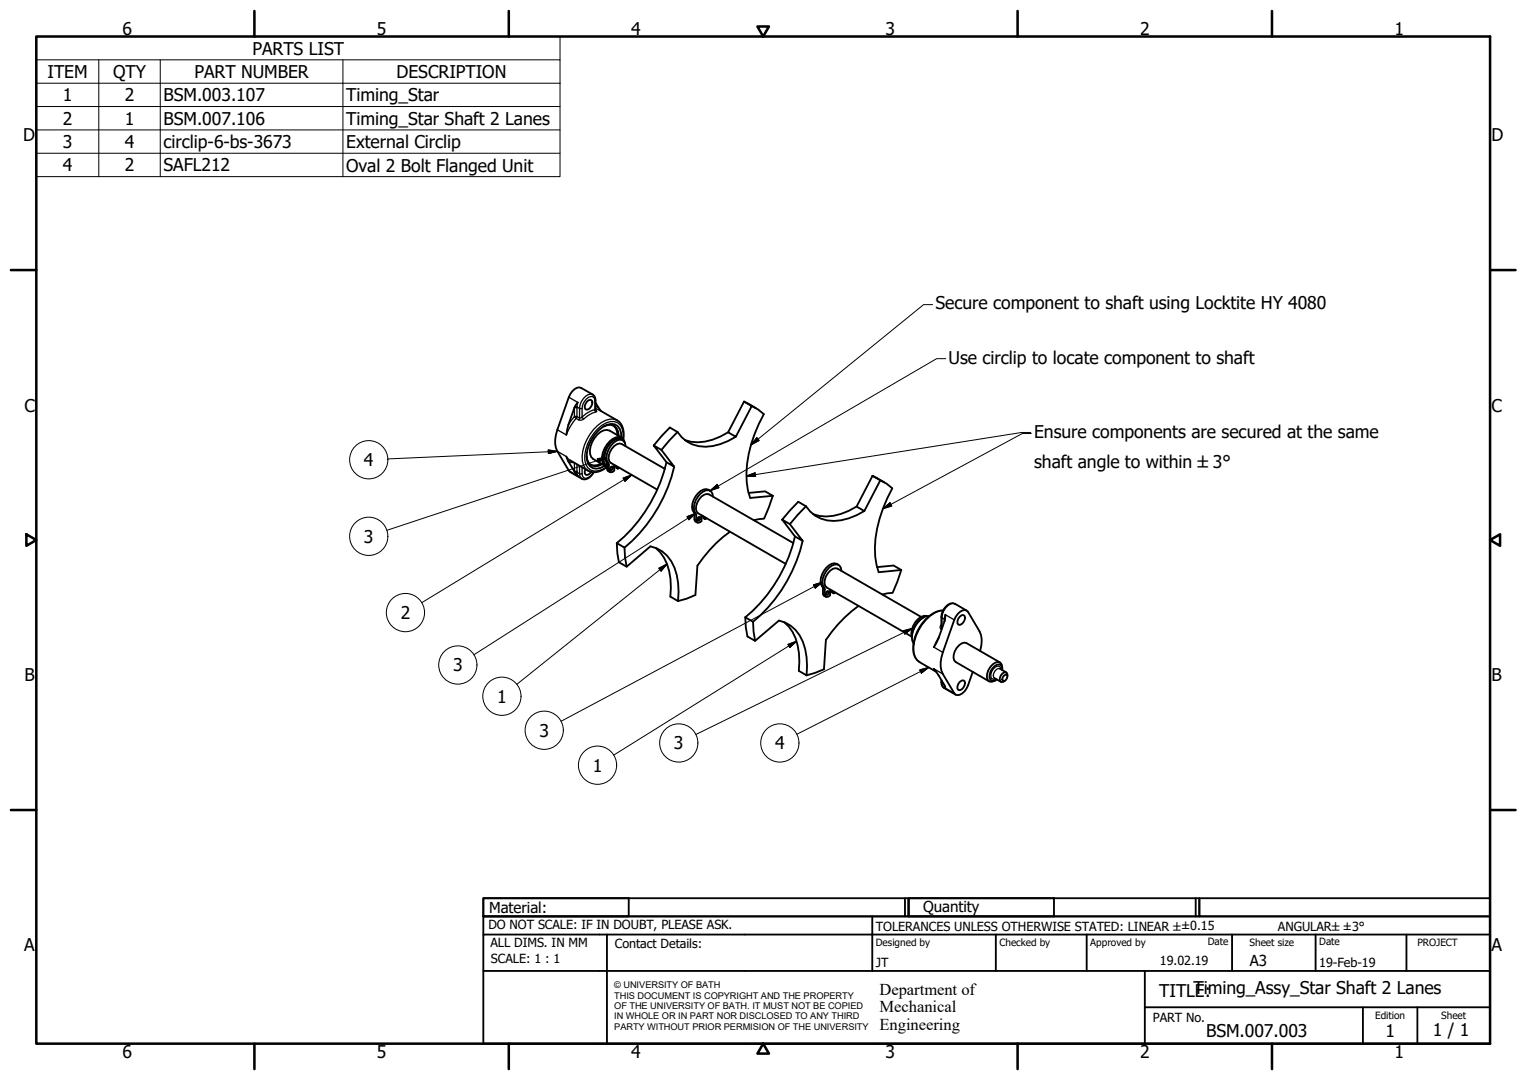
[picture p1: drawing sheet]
<svg xmlns="http://www.w3.org/2000/svg" width="420mm" height="297mm" viewBox="0 0 420 297" stroke-linecap="round" stroke-linejoin="round" font-family="sans-serif">
<!-- layer: Visible Narrow (ISO) -->
<g fill="none" stroke="#000" stroke-width=".36">
<path d="M156.5 109.2l2.5 1.5-.3 1.2M158.2 111.9h.5M158.5 115.1a14 14 0 0 0-2.7 4.5l-2.4-1.4M158.5 115.1l-.4-.5-1.7 2.2M158.5 115.1l.8 .4M158.7 114.6l-.2 .5M158.7 112.1h-.6v2.5h.6M158.7 114.6l.8 .4M158.7 111.9v2.7M158.7 111.9l.8 .4M159.5 115l-.2 .5M159.5 115l.7-.3 .4 .5"/>
<path d="M159.5 112.3v2.7M160.2 112.3v2.4l2.3-1.7 1.2-.4 .3 .7M163.1 108.5a2.33 2.33 0 0 0-2.6 1.2l-.6 .8-.4 1.8M163.7 110.3l-.1-.7-.4-.5a2.24 2.24 0 0 0-2.5 1.5l-.5 1.7h-.7M163.7 110.3v2.3l.2 .1M163.9 112.4l1 .4M163.9 111.8l.7 .2M163.9 110.1l-.2 .2M163.9 112.8h.1M163.9 112.8l.2 .4a8.2 8.2 0 0 0-3.8 2.2l-1 .1M169.8 115.6a4.2 4.2 0 0 0-4.3 .6 12.3 12.3 0 0 0-5.3 10.6l.3 1.1 .6 .9 .7 .7M153.4 124.1l2.4 1.5 1.1 1"/>
<path d="M156.4 126.9l1.6 .3M156.5 129.4l2.5 1.5-.3-1M158.1 127.3v2.4h.6M158.2 129.8l.5 .1M158.7 127.7v2.2M158.7 129.9l.8 .4M159.5 130.3v.6l.6 .8M159.5 130.3h.7M159.5 128.1v2.2M160.2 128.5v1.8M163.3 129.9a2.31 2.31 0 0 1-2.7 1.5l-.4-1.1M166.9 127l.4 .3"/>
<path d="M167 127.6l.5 .3M167 128.9l.5 .3M171.4 120.7a3.9 3.9 0 0 0-2.3-4.7 5.6 5.6 0 0 0-4.6 1.9 11.4 11.4 0 0 0-3.6 8.7 3.1 3.1 0 0 0 4.9 2.5l1.2-.8M190.9 140.9l.5 .3M191.1 141.4l.5 .3M191.1 142.8l.5 .3M226.3 161.3l.5 .3M226.4 161.9l.5 .2M226.4 163.2l.5 .3M258.4 175.1l-1.4 2.9 2.4 1.4M258.9 172a.67 .67 0 0 0 .1 1l.2-.4-.2-.4M259 173l.1 .1"/>
<path d="M259 171.9v.1M259 169.7l.2 .2M259.2 169.9l.1 2.7M259.2 169.9l.7 .4M259.5 167.9a9.2 9.2 0 0 0-6.7 5.4 7.9 7.9 0 0 0-.5 8.2l.7 .6M259.9 170.3l.2-1.2 2.5 1.4M259.9 170.5l.1 .1M259.9 170.3v.6M259.9 170.3l.1 .1M262.8 166.1a2.27 2.27 0 0 0-2.6 1.1l-.6 .9-.4 1.8M257.4 184.6l-.4-.7 2.4 1.5M259 187.6l.2 .3"/>
<path d="M259.2 187.9v.6l.6 .7M259.2 187.3v.6M259.2 187.9l.5 .3M259.9 188.5l.2 .8 2.5 1.4M275.1 183.9a1.73 1.73 0 0 0-1.5 2.6M275.4 184.1l-.1-.6-.4-.3a2.41 2.41 0 0 0-2 3.5l.5 .1 .5-.1"/>
</g>
<!-- layer: Visible (ISO) -->
<g fill="none" stroke="#000" stroke-width=".51">
<path d="M159 110.7l-.8 1.2a28.6 28.6 0 0 0-2.4 7.7M161.6 110.4l.9-.4a1.27 1.27 0 0 1 0 2l-.4 .5-.5 .2-.5-.1a1.69 1.69 0 0 1 .5-2.2zM163.9 110.7l1.4 2.3M163.9 112.8v-2.7a1.73 1.73 0 0 0-.8-1.6l-3.2-1.8a3.1 3.1 0 0 0-3.4 2.5l-3.1 9a7.6 7.6 0 0 0 0 5.9l3.1 5.3 3.6 2.3a2.68 2.68 0 0 0 3.2-1.8M164.9 112.8l4.9 2.8a4.9 4.9 0 0 1 1.7 5.2M166 117.3a2.66 2.66 0 0 1 3-.1 2.66 2.66 0 0 1 1.2 2.7M168.8 117l.6 .7 .4 .9 .1 1.1M186.4 118.8l-4.4 4.9M186.4 118.8l-2.1-1.2-4.4 4.9M186.4 118.8a9.4 9.4 0 0 0 11.8 3.4l2.1-.9 2.2-1.2M200.3 118.9a13.6 13.6 0 0 1-11.9 2.1M204.7 110.5l2.1 1.2-4.3 8.4-2.2-1.2z"/>
<path d="M204.7 110.5l3.3 1.8M206.8 111.7l1.8 .9 1.6 1.3a32 32 0 0 0-4.4 21l.6 2.1 6.2-.6M155.8 125.6l.6 1.3 2.6 4M156.9 126.6l4.9 2.9a4.7 4.7 0 0 0 5.2-1.1M161.1 129l-.2 1.3 .3 .3h.5l.9-.8M161.4 125.3a2.63 2.63 0 0 0 1.3 2.7 2.63 2.63 0 0 0 3-.3M165.4 127.5l-2 .5-.9-.1M168.2 128.4l-.3 .6M168.3 128.3h.3l.1 .3-.1 .4-.6 .3-.1-.2zM169.5 128.1v.5l.5 .3v-.5M170.4 128.7l-.4 .2M170.9 120.3a3 3 0 0 0-2.8-3.7 8.9 8.9 0 0 0-6.5 7.1 4.2 4.2 0 0 0 1.6 5.1l1 .1 1.1-.2 1.2-.6"/>
<path d="M171 120.4l-3.3-2a2.98 2.98 0 0 0-3.3 1.1 5.8 5.8 0 0 0-1.7 6.2l.5 .5 3.3 2M171.4 121.1a1.96 1.96 0 0 0-2.7 .1 5.3 5.3 0 0 0-2.2 5.2 2.79 2.79 0 0 1 .5 2.5l.1 .4 .7 .5M171.7 121.4a1.82 1.82 0 0 0-2.8-.4 6.3 6.3 0 0 0-2.8 5.9l.4 .7 .5 .5M171.9 121.7a1.89 1.89 0 0 0-1.3-1.5 1.89 1.89 0 0 0-1.9 .5 6.4 6.4 0 0 0-2.8 6.8l.5 .5 .6 .3M172.1 122.7a1.59 1.59 0 0 0-.8-1.6 1.59 1.59 0 0 0-1.8 .2 5.5 5.5 0 0 0-2.5 5.4 2.69 2.69 0 0 1 .5 2.5l.2 .5 .3 .2 1-.4v-1.6M179.9 122.5l2.1 1.2 3.5 4.7-2.1-1.3zM182.9 129l-11.8-6.9a2.34 2.34 0 0 0-2.7 1.3 3.1 3.1 0 0 0-.3 3.9l12.7 7.4M183.4 127.1a41.3 41.3 0 0 1-13.7 22.3M185.5 128.4a41.1 41.1 0 0 1-13.7 22.2M195.4 135a2.29 2.29 0 0 0-3.4 .7 4.4 4.4 0 0 0-.9 5.7l.1 1.8 .7 .5M196.2 136.6a1.59 1.59 0 0 0-.9-1.6 1.59 1.59 0 0 0-1.8 .2 5.4 5.4 0 0 0-2.5 5.4 2.67 2.67 0 0 1 .6 2.5l.1 .5 .4 .2 .9-.4v-1.7M206 135.6l4.5-.5 2.1 1.3"/>
<path d="M212.6 136.4l-2.4 6.2-2.8 .5M221.8 139.2l-4.5 5M221.8 139.2l-2.2-1.2-4.4 4.9M221.8 139.2a9.5 9.5 0 0 0 11.7 3.4l2.2-.9 2.1-1.1M235.7 139.3a13.7 13.7 0 0 1-11.9 2.1M240.1 130.9l2.1 1.2-4.4 8.5-2.1-1.3zM240.1 130.9l3.3 1.8M242.2 132.1l1.8 .9 1.5 1.3a31.8 31.8 0 0 0-4.3 21l.6 2.1 6.2-.6M169.7 149.4l.2 2.7 .4 2.5 2.1 1.3 6.6-5.6a9.6 9.6 0 0 1 7.2 7.8l.5 4.7-.1 2.5M169.7 149.4l2.1 1.2M171.8 150.6l.2 2.7 .4 2.6M180.4 150.7a13.5 13.5 0 0 1 4.2 10.9l-.2 2.5 2.2 1.2"/>
<path d="M192.2 142.2l-.3 .6M192.3 142.2h.3l.1 .2-.1 .5-.6 .3v-.7zM193.5 142v.5l.5 .3v-.5M194.5 142.5l-.5 .3M200.9 146.2a34.6 34.6 0 0 0-9 9.4l-.6 8-2.4 1.1-2.3 .6M215.2 142.9l2.1 1.3 3.6 4.6-2.2-1.3zM218.3 149.4l-23.2-13.4a2.41 2.41 0 0 0-2.7 1.3 3.6 3.6 0 0 0-.7 3.4l.4 .5 24.1 13.9M218.7 147.5a40.9 40.9 0 0 1-13.6 22.3M220.9 148.8a41 41 0 0 1-13.7 22.2M230.8 155.4a1.96 1.96 0 0 0-2.7 .1 5.5 5.5 0 0 0-2.2 5.2 2.68 2.68 0 0 1 .5 2.5l.1 .4 .7 .5M231.5 157a1.6 1.6 0 0 0-.8-1.6 1.6 1.6 0 0 0-1.8 .2 4.8 4.8 0 0 0-2 6.5v1.4l.2 .5 .3 .2 1-.4v-1.7M241.3 156l4.6-.5 2.1 1.3"/>
<path d="M248 156.8l-2.4 6.3-2.8 .4M205.1 169.8l.1 2.7 .5 2.6 2.1 1.2 6.5-5.6a9.6 9.6 0 0 1 7.3 7.8l.3 2.2v5M205.1 169.8l2.1 1.2M207.2 171l.1 2.7 .5 2.6M215.8 171.1a13.2 13.2 0 0 1 4.1 10.9l-.1 2.5 2.1 1.2M227.6 162.7l-.4 .5M227.7 162.6h.3l.1 .3-.4 .7h-.3l-.2-.2zM228.9 162.4v.5l.5 .3v-.5M229.8 163l-.4 .2M236.2 166.7a36.2 36.2 0 0 0-9 9.3l-.5 8.1-4.8 1.6M250.9 175.1v.2M253.4 169.7l-22.9-13.3a2.34 2.34 0 0 0-2.7 1.3 3.7 3.7 0 0 0-.7 3.4l.4 .5 23.4 13.5"/>
<path d="M254.1 169.8a6.5 6.5 0 0 0-3.2 5.3M255.1 169.4a3.2 3.2 0 0 0-3.2 1.7 4.9 4.9 0 0 0-1 4.1M255.7 169.4a5.8 5.8 0 0 0-4.8 5.7l.1 1.1 .4 .8M259.5 167.9a8.4 8.4 0 0 0-6.5 4.7 9.4 9.4 0 0 0-1.2 8.2l1.2 1.3 4.6 2.6M260.1 169.1l-.2 1.6a26.5 26.5 0 0 1-2.9 7.3M264.1 169.6l1-.5a1.29 1.29 0 0 1 0 2.1l-1 .7-.4-.1a1.66 1.66 0 0 1 .4-2.2zM266 167.9l-3.2-1.8a2.9 2.9 0 0 0-3.4 2.1l-.4 1.5v2.5M269.7 179a7 7 0 0 0-.2-5.4l-3.1-5.3a1.43 1.43 0 0 0-2.3 0l-.6 .6-.9 1.6-3.2 8.9a7.6 7.6 0 0 0 0 6l3.2 5.3a1.43 1.43 0 0 0 2.2 0l1.2-1.4 1.7-4.5M257 183.9l1.2 1.8 1.7 2.9 .2 .7M259 187v.6a1.73 1.73 0 0 0 .8 1.6l3.2 1.9M264.1 187.5l1-.4a1.27 1.27 0 0 1 0 2l-.5 .5-.5 .2-.4-.1a1.69 1.69 0 0 1 .4-2.2zM273.6 186.5l1.8 1"/>
<path d="M275.1 183.9l1.8 1M275.2 182.2l-9.2-5.3a2.34 2.34 0 0 0-2.8 1.3 3.7 3.7 0 0 0-.6 3.4l.4 .5 9.2 5.3M275.8 184.3l-.1-.8-.3-.5a1.77 1.77 0 0 0-2.4 .9 2.84 2.84 0 0 0-.5 3.1l.5 .2h.6l.7-.3M275.8 184a1.53 1.53 0 0 0-1.2-1.9 4 4 0 0 0-2.8 4.9 1.49 1.49 0 0 0 2.2 0M276.3 185.8l.4-.3 .4 .1a1.15 1.15 0 0 1-1.2 1.6v-.9zM277.2 186l-.1-.9-.3-.2a1.86 1.86 0 0 0-1.5 2.5l.4 .2 .8-.4"/>
</g>
<!-- layer: Symbol (ISO) -->
<g fill="none" stroke="#000" stroke-width=".28">
<path d="M10 16.5v-6.5h144.1v6.5M10 16.5h144.1v6.4M10 16.5v32.1h144.1v-25.7M27.2 16.5v32.1M44.1 16.5v32.1M94.4 16.5v32.1M10 22.9h144.1M10 29.3h144.1M10 35.7h144.1M10 42.1h144.1M256.6 83.8h-2.5l-47.5 38.6M260.2 98.6h-2.5l-62.3 36.4"/>
<path d="M283.6 118.9h-2.5l-75.7 12M283.8 119.2h-2.5l-38.4 20.7M150.8 123.7l2.6 .4-2.5 .6zM153.4 124.1l-46.7 2.1M164.3 126.1l2.6-.3-2.2 1.3zM166.9 125.8l-60.5 20.1M171.4 131.5l2.4-.9-1.8 1.8zM173.8 130.6l-57.8 35.2M195.4 135l1.9-1.7 .5 .8zM205.4 130.9l2.4-.8 .1 .9zM208.3 120.4l.6 .8-2.3 1.2zM242.9 139.9l2-1.6 .5 .9z"/>
<path d="M181.3 156.3l2.2-1.2-1.6 2zM183.5 155.1l-41.3 33.1M189 142.1l2.4-.9-1.9 1.7zM191.4 141.2l-61 38.9M216.8 177.2l2.4-.9-1.9 1.8zM219.2 176.3l-50.4 31.4M223.8 160.9l2.5-.8-2 1.6zM226.3 160.1l-71.9 38.3M248.5 173.5l2.5-.7-2 1.6zM251 172.8l-59.5 29.2M253.1 184.2l2.4-.6-2 1.5zM255.5 183.6l-36.3 18.4"/>
<path d="M169.7 210.5a5.3 5.3 0 0 0-7.7-4.7 5.3 5.3 0 0 0-.7 8.9 5.3 5.3 0 0 0 8.3-3.4l.1-.8"/>
<circle cx="101.5" cy="126.4" r="5.3"/>
<circle cx="101.5" cy="147.5" r="5.3"/>
<circle cx="111.6" cy="168.5" r="5.3"/>
<circle cx="126" cy="182.9" r="5.3"/>
<circle cx="138.1" cy="191.5" r="5.3"/>
<circle cx="149.7" cy="200.8" r="5.3"/>
<circle cx="186.8" cy="204.3" r="5.3"/>
<circle cx="214.6" cy="204.3" r="5.3"/>
</g>
<!-- layer: Border (ISO) -->
<g fill="none" stroke="#000" stroke-width=".7">
<path d="M10 10h400v277h-400zM70 3v7M140 3v7M208.4 7.3h3.2l-1.6 2.7zM280 3v7M350 3v7M3 74.3h7M410 74.3h7M7.3 146.9l2.7 1.6-2.7 1.6zM410 148.5l2.7-1.6v3.2zM3 222.8h7M410 222.8h7"/>
<path d="M70 287v7M140 287v7M210 287l1.6 2.8h-3.2zM280 287v7M350 287v7"/>
</g>
<!-- layer: Title (ISO) -->
<g fill="none" stroke="#000" stroke-width=".51">
<path d="M133 247h40v5h-40zM133 247h117v5h-117zM133 257v-5h277v5M133 257h277v30h-277zM167 257v30M240 252v15M249 247v5M250 247h40v5h-40zM250 247h80v5h-80zM274 257v10M299 257v10M329 247v5"/>
<path d="M330 247h80v5h-80zM339 257v10M362 257v10M387 257v10M133 267h277M315 277h95M315 267v20M375 277v10M390 277v10"/>
</g>
<!-- layer: Symbol (ISO) -->
<g fill="#000" stroke="#000" stroke-width=".28">
<path d="M150.9 124.7l2.5-.6zM150.8 123.7l2.6 .4-2.5 .6zM164.7 127.1l2.2-1.3zM164.3 126.1l2.6-.3-2.2 1.3zM172 132.4l1.8-1.8zM171.4 131.5l2.4-.9-1.8 1.8zM195.4 135l1.9-1.7zM195.4 135l1.9-1.7 .5 .8zM205.4 130.9l2.4-.8zM205.4 130.9l2.4-.8 .1 .9zM208.3 120.4l-1.7 2zM208.3 120.4l.6 .8-2.3 1.2z"/>
<path d="M242.9 139.9l2-1.6zM242.9 139.9l2-1.6 .5 .9zM183.5 155.1l-1.6 2zM181.3 156.3l2.2-1.2-1.6 2zM189.5 142.9l1.9-1.7zM189 142.1l2.4-.9-1.9 1.7zM217.3 178.1l1.9-1.8zM216.8 177.2l2.4-.9-1.9 1.8zM224.3 161.7l2-1.6zM223.8 160.9l2.5-.8-2 1.6zM249 174.4l2-1.6zM248.5 173.5l2.5-.7-2 1.6z"/>
<path d="M253.5 185.1l2-1.5zM253.1 184.2l2.4-.6-2 1.5z"/>
</g>
<g font-size="4.8">
<text x="33.7" y="9.6">6</text>
<text x="103.7" y="9.6">5</text>
<text x="173.7" y="9.6">4</text>
<text x="243.7" y="9.6">3</text>
<text x="313.7" y="9.6">2</text>
<text x="383.7" y="9.6">1</text>
<text x="69.4" y="15">PARTS LIST</text>
<text x="13.1" y="21.4">ITEM</text>
<text x="31.1" y="21.5">QTY</text>
<text x="53.5" y="21.4">PART NUMBER</text>
<text x="109.1" y="21.5">DESCRIPTION</text>
<text x="17.3" y="27.9">1</text>
<text x="34.3" y="27.9">2</text>
<text x="45" y="27.9">BSM.003.107</text>
<text x="95.3" y="27.9">Timing_Star</text>
<text x="17.3" y="34.3">2</text>
<text x="34.3" y="34.3">1</text>
<text x="45" y="34.3">BSM.007.106</text>
<text x="95.3" y="34.4">Timing_Star Shaft 2 Lanes</text>
<text x="6.3" y="38.9">D</text>
<text x="17.3" y="40.7">3</text>
<text x="34.3" y="40.7">4</text>
<text x="45" y="40.8">circlip-6-bs-3673</text>
<text x="95.3" y="40.8">External Circlip</text>
<text x="410.4" y="38.9">D</text>
<text x="17.3" y="47.1">4</text>
<text x="34.3" y="47.1">2</text>
<text x="45" y="47.1">SAFL212</text>
<text x="95.3" y="47.2">Oval 2 Bolt Flanged Unit</text>
<text x="257.4" y="85.1">Secure component to shaft using Locktite HY 4080</text>
<text x="261" y="100">Use circlip to locate component to shaft</text>
<text x="6.7" y="113.2">C</text>
<text x="410.4" y="113.2">C</text>
<text x="284.5" y="120.6">Ensure components are secured at the same</text>
<text x="100.1" y="128.2">4</text>
<text x="284.5" y="128.7">shaft angle to within ±3°</text>
<text x="100.1" y="149.3">3</text>
<text x="110.3" y="170.3">2</text>
<text x="124.7" y="184.7">3</text>
<text x="6.8" y="187.4">B</text>
<text x="410.4" y="187.4">B</text>
<text x="136.8" y="193.3">1</text>
<text x="148.4" y="202.6">3</text>
<text x="185.4" y="206.1">3</text>
<text x="213.3" y="206.1">4</text>
<text x="163.1" y="212.2">1</text>
<text x="6.7" y="261.7">A</text>
<text x="410.4" y="261.7">A</text>
<text x="319" y="274.2">TITLTiming_Assy_Star Shaft 2 Lanes</text>
<text x="328.8" y="274.2">E:</text>
<text x="331.9" y="285.3">BSM.007.003</text>
<text x="381.2" y="285.3">1</text>
<text x="394.2" y="285">1 / 1</text>
<text x="33.7" y="291">6</text>
<text x="103.7" y="290.9">5</text>
<text x="173.7" y="290.9">4</text>
<text x="243.7" y="291">3</text>
<text x="313.7" y="291">2</text>
<text x="383.7" y="290.9">1</text>
</g>
<g font-size="4.6">
<text x="242" y="273.7">Department of</text>
<text x="242" y="278.4">Mechanical</text>
<text x="242" y="283.2">Engineering</text>
</g>
<g font-size="4.1">
<text x="134.6" y="251.1">Material:</text>
<text x="254" y="250.8">Quantity</text>
<text x="343.9" y="265.6">A3</text>
</g>
<g font-size="3.5">
<text x="134.4" y="255.6">DO NOT SCALE: IF IN DOUBT, PLEASE ASK.</text>
<text x="241" y="256">TOLERANCES UNLESS OTHERWISE STATED: LINEAR ±±0.15</text>
<text x="351.6" y="256">ANGULAR±±3°</text>
<text x="134.9" y="260.6">ALL DIMS. IN MM</text>
<text x="169.2" y="260.6">Contact Details:</text>
<text x="135.1" y="264.8">SCALE: 1 : 1</text>
<text x="241" y="266">JT</text>
<text x="319.2" y="265.5">19.02.19</text>
<text x="363" y="266">19-Feb-19</text>
<text x="317.2" y="281.2">PART No.</text>
</g>
<g font-size="2.8">
<text x="241" y="260.1">Designed by</text>
<text x="275" y="260.1">Checked by</text>
<text x="300" y="260.1">Approved by</text>
<text x="332.3" y="260">Date</text>
<text x="343.8" y="260.1">Sheet size</text>
<text x="363" y="260">Date</text>
<text x="390" y="260.1">PROJECT</text>
<text x="378.4" y="280.1">Edition</text>
<text x="396.6" y="280.1">Sheet</text>
</g>
<g font-size="2.5">
<text x="169" y="271.9">© UNIVERSITY OF BATH</text>
<text x="169" y="274.7">THIS DOCUMENT IS COPYRIGHT AND THE PROPERTY</text>
<text x="169" y="277.5">OF THE UNIVERSITY OF BATH. IT MUST NOT BE COPIED</text>
<text x="169" y="280.4">IN WHOLE OR IN PART NOR DISCLOSED TO ANY THIRD</text>
<text x="169" y="283.2">PARTY WITHOUT PRIOR PERMISION OF THE UNIVERSITY</text>
</g>
</svg>
